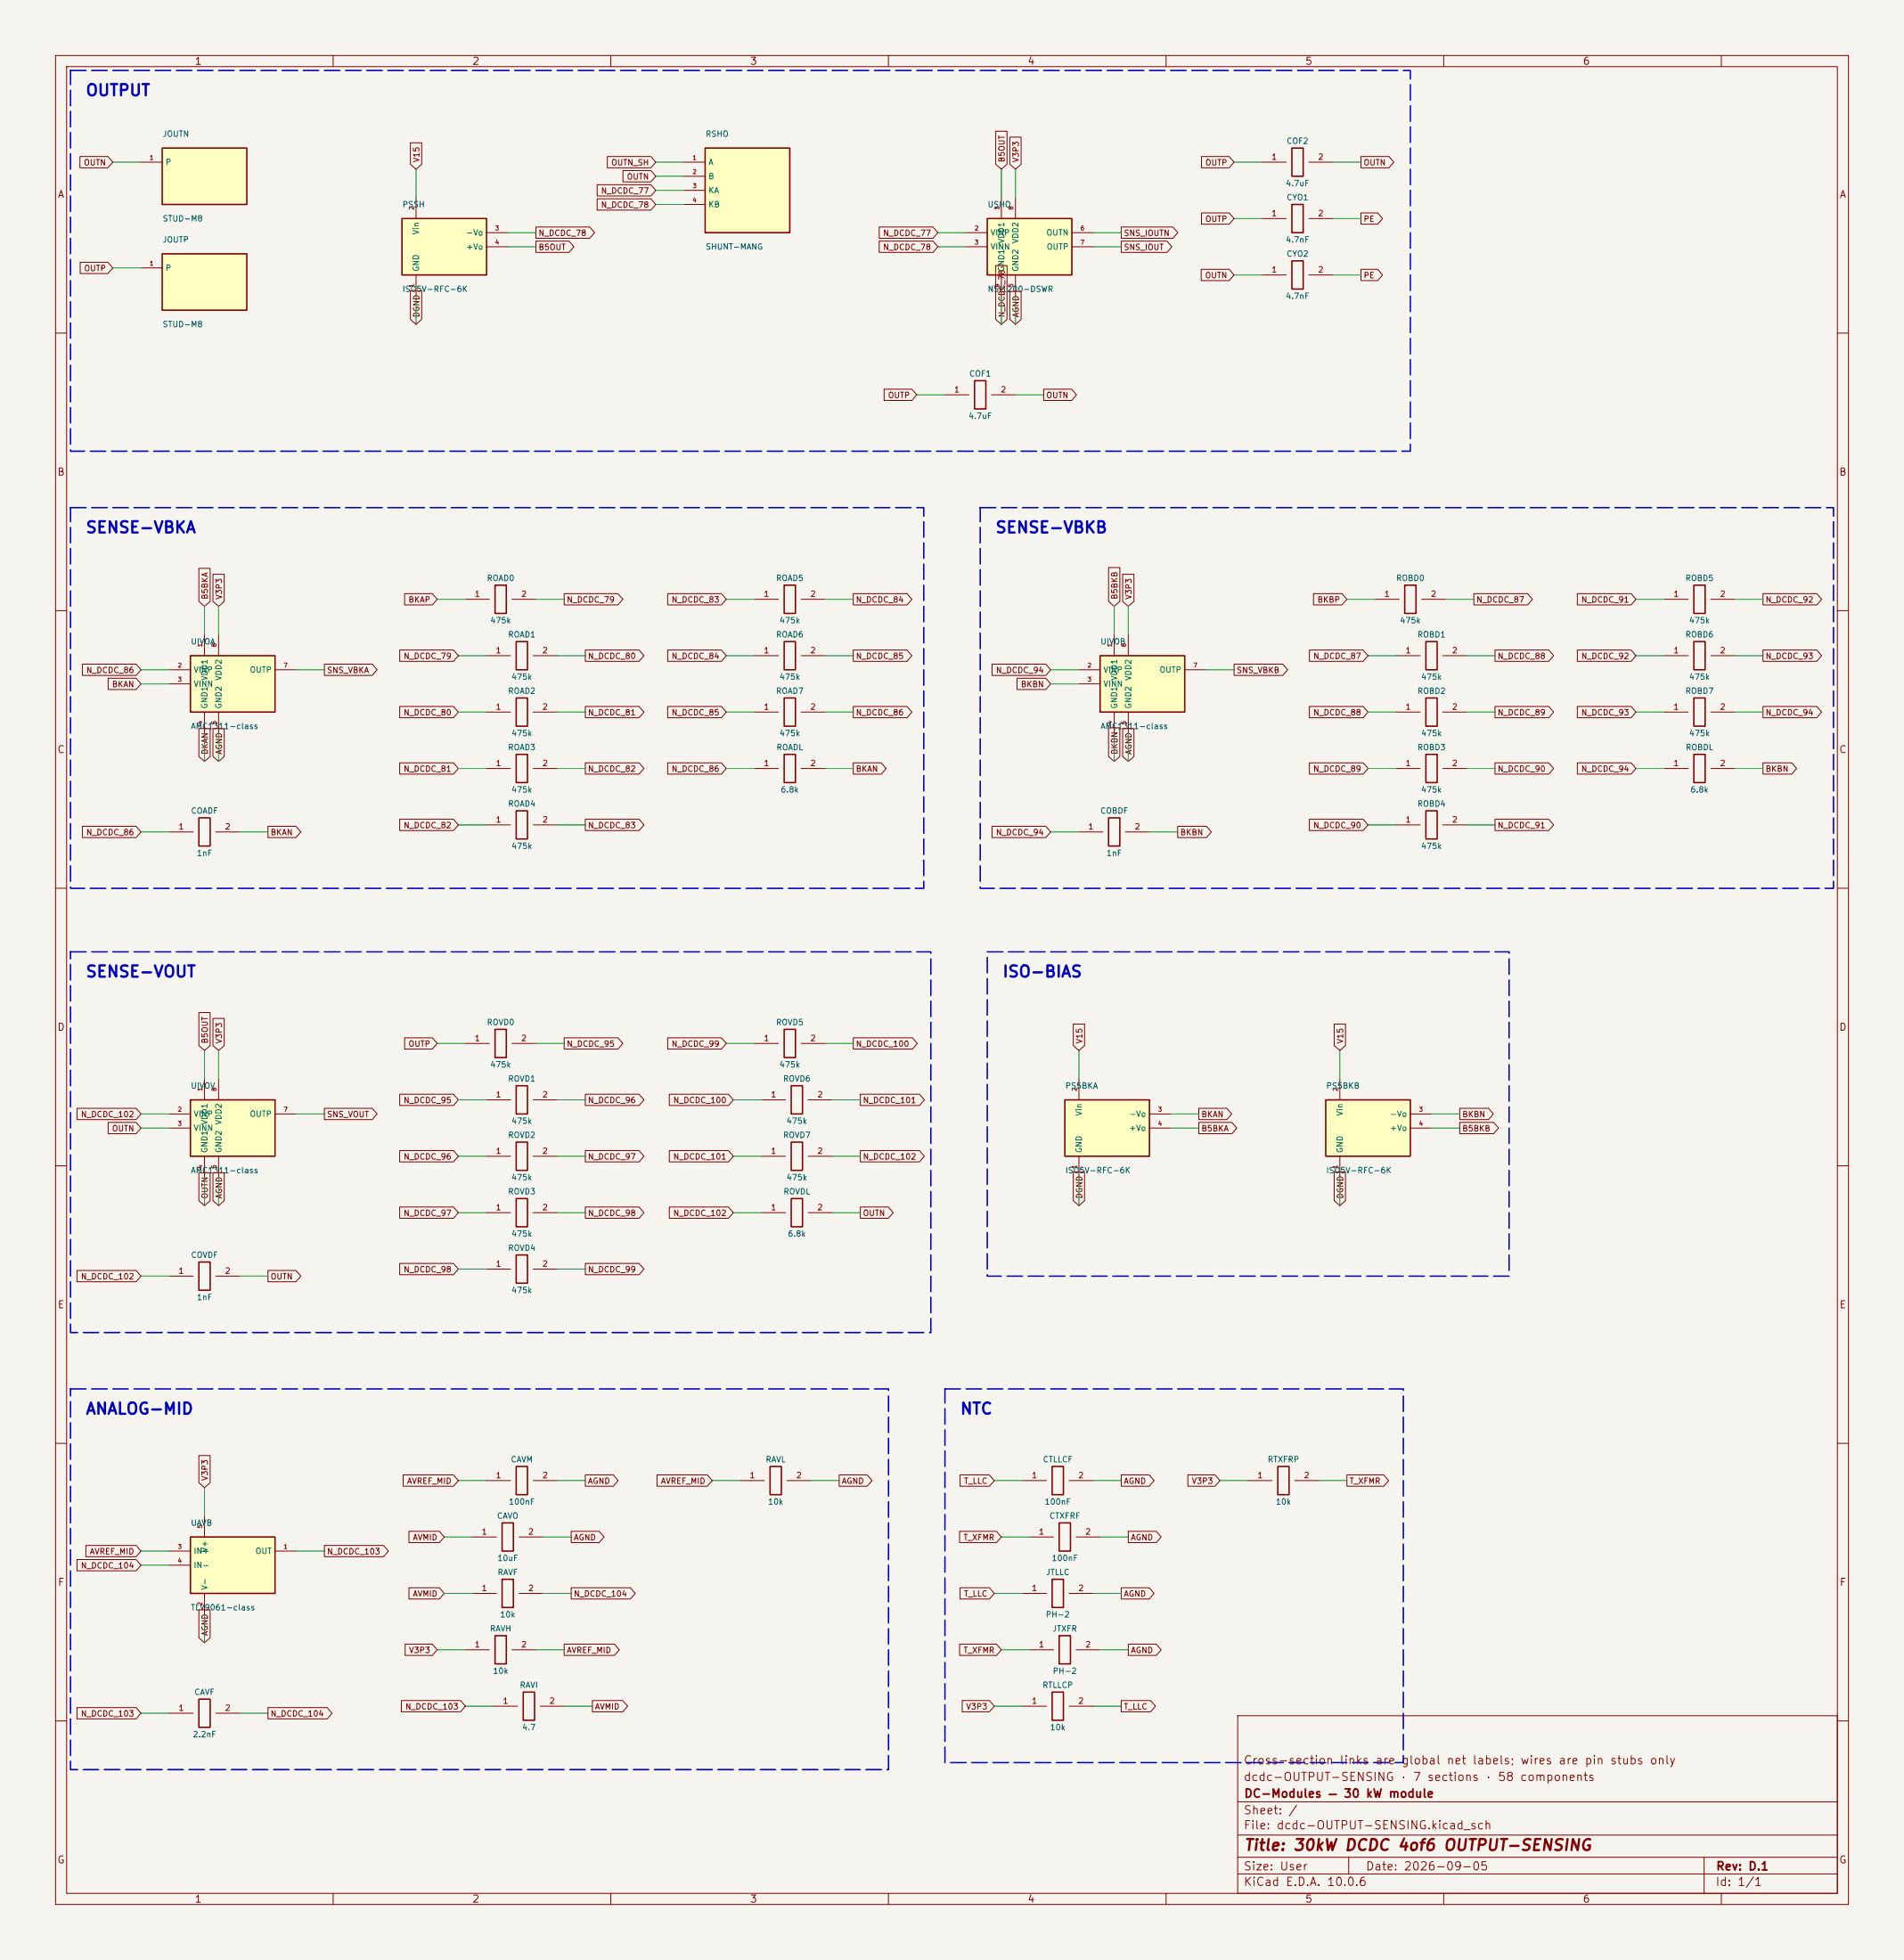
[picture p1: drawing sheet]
<svg xmlns="http://www.w3.org/2000/svg" width="343mm" height="353mm" viewBox="0 0 343 353" stroke-linecap="round" stroke-linejoin="round" font-family="sans-serif">
<path d="M0 0h342.9v353.1h-342.9z" fill="#f5f4ef" stroke="#f5f4ef" stroke-width=".16"/>
<g fill="none" stroke="#840000" stroke-width=".16">
<path d="M10 10h322.9v333.1h-322.9zM12 12h318.9v329.1h-318.9zM60 10v2M110 10v2M160 10v2M210 10v2M260 10v2M310 10v2M10 60h2M330.9 60h2M10 110h2M83.8 107.9h4.3"/>
<path d="M92.2 107.9h4.3M247.6 107.9h4.4M251.5 118.1h4.3M256 107.9h4.3M259.8 118.1h4.4M299.7 107.9h4.3M299.7 118.1h4.3M308.1 107.9h4.3M308.1 118.1h4.3M330.9 110h2M251.5 128.3h4.3M251.5 138.4h4.3"/>
<path d="M259.8 128.3h4.4M259.8 138.4h4.4M299.7 128.3h4.3M299.7 138.4h4.3M308.1 128.3h4.3M308.1 138.4h4.3M10 160h2M194.3 149.9h4.3M202.7 149.9h4.3M330.9 160h2M10 210h2M330.9 210h2"/>
<path d="M10 260h2M330.9 260h2M10 310h2M222.9 309.1h108v32h-108zM330.9 310h2M222.9 337.6h108M222.9 334.6h108M222.9 330.6h108M222.9 324.6h108M242.9 334.6v3M306.9 334.6v6.5M60 341.1v2"/>
<path d="M110 341.1v2M160 341.1v2M210 341.1v2M260 341.1v2M310 341.1v2"/>
</g>
<path d="M89.2 105.4h2v5.1h-2zM253 105.4h2v5.1h-2zM256.8 115.6h2v5h-2zM305.1 115.6h2v5h-2zM305.1 105.4h2v5.1h-2zM256.8 125.7h2v5.1h-2zM256.8 135.9h2v5.1h-2zM305.1 125.7h2v5.1h-2zM305.1 135.9h2v5.1h-2zM199.6 147.3h2.1v5.1h-2.1z" fill="none" stroke="#840000" stroke-width=".25"/>
<path d="M198.1 118.1h15.3v10.2h-15.3z" fill="#ffffc2"/>
<path d="M198.1 118.1h15.3v10.2h-15.3zM256.8 146h2v5.1h-2zM189.5 264.2h2v5h-2zM190.8 274.3h2v5.1h-2zM230.1 264.2h2.1v5h-2.1zM189.5 284.5h2v5.1h-2zM190.8 294.6h2v5.1h-2zM189.5 304.8h2v5.1h-2z" fill="none" stroke="#840000" stroke-width=".25"/>
<g fill="none" stroke="#840000" stroke-width=".16">
<path d="M200.7 114.3v3.8M203.2 114.3v3.8M194.3 120.6h3.8M194.3 123.2h3.8M200.7 128.3v3.8M203.2 128.3v3.8M213.4 120.6h3.8M251.5 148.6h4.3M259.8 148.6h4.4M184.1 266.7h4.4M185.4 276.9h4.3M192.5 266.7h4.3"/>
<path d="M193.8 276.9h4.3M224.8 266.7h4.3M233.2 266.7h4.3M184.1 287h4.4M185.4 297.2h4.3M192.5 287h4.3M193.8 297.2h4.3M184.1 307.3h4.4M192.5 307.3h4.3"/>
</g>
<path d="M238.8 198.1h15.2v10.2h-15.2z" fill="#ffffc2"/>
<path d="M238.8 198.1h15.2v10.2h-15.2z" fill="none" stroke="#840000" stroke-width=".25"/>
<path d="M241.3 194.3v3.8M241.3 208.3v3.8M254 200.7h3.8M254 203.2h3.8" fill="none" stroke="#840000" stroke-width=".16"/>
<path d="M191.8 198.1h15.2v10.2h-15.2z" fill="#ffffc2"/>
<path d="M191.8 198.1h15.2v10.2h-15.2zM93 264.2h2v5h-2zM138.7 264.2h2v5h-2z" fill="none" stroke="#840000" stroke-width=".25"/>
<path d="M194.3 194.3v3.8M194.3 208.3v3.8M207 200.7h3.8M207 203.2h3.8M87.6 266.7h4.3M96 266.7h4.3M133.3 266.7h4.4M141.7 266.7h4.3" fill="none" stroke="#840000" stroke-width=".16"/>
<path d="M72.4 39.4h15.2v10.1h-15.2z" fill="#ffffc2"/>
<path d="M72.4 39.4h15.2v10.1h-15.2z" fill="none" stroke="#840000" stroke-width=".25"/>
<path d="M74.9 35.6v3.8M74.9 49.5v3.8M87.6 41.9h3.8M87.6 44.5h3.8" fill="none" stroke="#840000" stroke-width=".16"/>
<path d="M127 26.7h15.2v15.2h-15.2z" fill="#ffffc2"/>
<path d="M127 26.7h15.2v15.2h-15.2z" fill="none" stroke="#840000" stroke-width=".25"/>
<path d="M123.2 29.2h3.8M123.2 31.8h3.8M123.2 34.3h3.8M123.2 36.8h3.8" fill="none" stroke="#840000" stroke-width=".16"/>
<path d="M29.2 26.7h15.2v10.1h-15.2z" fill="#ffffc2"/>
<path d="M29.2 26.7h15.2v10.1h-15.2z" fill="none" stroke="#840000" stroke-width=".25"/>
<path d="M25.4 29.2h3.8" fill="none" stroke="#840000" stroke-width=".16"/>
<path d="M29.2 45.7h15.2v10.2h-15.2z" fill="#ffffc2"/>
<path d="M29.2 45.7h15.2v10.2h-15.2zM175.5 68.6h2v5.1h-2zM90.4 274.3h2.1v5.1h-2.1zM90.4 284.5h2.1v5.1h-2.1zM94.2 304.8h2.1v5.1h-2.1z" fill="none" stroke="#840000" stroke-width=".25"/>
<path d="M25.4 48.3h3.8M170.2 71.1h4.3M178.6 71.1h4.3M85.1 276.9h4.3M93.5 276.9h4.3M85.1 287h4.3M93.5 287h4.3M88.9 307.3h4.3M97.3 307.3h4.3" fill="none" stroke="#840000" stroke-width=".16"/>
<path d="M34.3 276.9h15.2v10.1h-15.2z" fill="#ffffc2"/>
<g fill="none" stroke="#840000" stroke-width=".25">
<path d="M89.2 185.4h2v5.1h-2zM93 195.6h2v5.1h-2zM141.2 185.4h2.1v5.1h-2.1zM142.5 195.6h2v5.1h-2zM93 215.9h2v5.1h-2zM93 205.7h2v5.1h-2zM142.5 215.9h2v5.1h-2zM142.5 205.7h2v5.1h-2zM35.8 227.3h2v5.1h-2zM93 226.1h2v5h-2zM34.3 276.9h15.2v10.1h-15.2zM89.2 294.6h2v5.1h-2z"/>
<path d="M35.8 306.1h2v5h-2z"/>
</g>
<g fill="none" stroke="#840000" stroke-width=".16">
<path d="M83.8 188h4.3M87.6 198.1h4.3M92.2 188h4.3M96 198.1h4.3M135.9 188h4.3M137.2 198.1h4.3M144.3 188h4.3M145.5 198.1h4.4M87.6 218.4h4.3M87.6 208.3h4.3M96 218.4h4.3M96 208.3h4.3"/>
<path d="M137.2 218.4h4.3M137.2 208.3h4.3M145.5 218.4h4.4M145.5 208.3h4.4M30.5 229.9h4.3M38.9 229.9h4.3M87.6 228.6h4.3M96 228.6h4.3M30.5 279.4h3.8M36.8 273v3.9M49.5 279.4h3.8M30.5 281.9h3.8"/>
<path d="M36.8 287v3.8M83.8 297.2h4.3M92.2 297.2h4.3M30.5 308.6h4.3M38.9 308.6h4.3"/>
</g>
<path d="M34.3 198.1h15.2v10.2h-15.2z" fill="#ffffc2"/>
<path d="M35.8 147.3h2v5.1h-2zM34.3 198.1h15.2v10.2h-15.2z" fill="none" stroke="#840000" stroke-width=".25"/>
<path d="M30.5 149.9h4.3M38.9 149.9h4.3M36.8 194.3v3.8M39.4 194.3v3.8M30.5 200.7h3.8M30.5 203.2h3.8M36.8 208.3v3.8M39.4 208.3v3.8M49.5 200.7h3.8" fill="none" stroke="#840000" stroke-width=".16"/>
<path d="M34.3 118.1h15.2v10.2h-15.2z" fill="#ffffc2"/>
<path d="M34.3 118.1h15.2v10.2h-15.2zM93 115.6h2v5h-2zM141.2 115.6h2.1v5h-2.1zM93 125.7h2v5.1h-2zM93 135.9h2v5.1h-2zM141.2 125.7h2.1v5.1h-2.1zM141.2 135.9h2.1v5.1h-2.1zM93 146h2v5.1h-2z" fill="none" stroke="#840000" stroke-width=".25"/>
<g fill="none" stroke="#840000" stroke-width=".16">
<path d="M36.8 114.3v3.8M39.4 114.3v3.8M87.6 118.1h4.3M96 118.1h4.3M135.9 118.1h4.3M144.3 118.1h4.3M30.5 120.6h3.8M30.5 123.2h3.8M36.8 128.3v3.8M39.4 128.3v3.8M49.5 120.6h3.8M87.6 128.3h4.3"/>
<path d="M87.6 138.4h4.3M96 128.3h4.3M96 138.4h4.3M135.9 128.3h4.3M135.9 138.4h4.3M144.3 128.3h4.3M144.3 138.4h4.3M87.6 148.6h4.3M96 148.6h4.3"/>
</g>
<path d="M177.8 39.4h15.2v10.1h-15.2z" fill="#ffffc2"/>
<path d="M177.8 39.4h15.2v10.1h-15.2zM232.7 26.7h2v5.1h-2zM232.7 36.8h2v5.1h-2zM232.7 47h2v5.1h-2zM141.2 105.4h2.1v5.1h-2.1z" fill="none" stroke="#840000" stroke-width=".25"/>
<g fill="none" stroke="#840000" stroke-width=".16">
<path d="M14.4 28.2h5l.9 1-.9 1h-5zM73.9 25.7h2v3.9l-1 .9-1-.9zM107.5 33.3h9.7l.9 1-.9 1h-9.7zM107.5 35.8h9.7l.9 1-.9 1h-9.7zM109.4 28.2h7.8l.9 1-.9 1h-7.8zM112.2 30.7h5l.9 1.1-.9 1h-5zM179.3 23.6h2.1v6l-1.1 .9-1-.9zM180.3 35.6v3.8M181.9 24.7h2v4.9l-1 .9-1-.9zM182.9 35.6v3.8M216.4 28.2h5l.8 1-.8 1h-5zM216.4 38.4h5l.8 1-.8 1h-5z"/>
<path d="M227.3 29.2h4.3M227.3 39.4h4.3M235.7 29.2h4.3M235.7 39.4h4.3M245.1 38.4h3l.9 1-.9 1h-3zM245.1 28.2h5l.9 1-.9 1h-5zM14.4 47.2h5l.9 1.1-.9 1h-5zM73.9 52.4h2v5.1l-1 .9-1-.9zM96.5 43.4h6l.9 1.1-.9 1h-6zM96.5 40.9h9.7l.9 1-.9 1h-9.7zM158.3 43.4h9.7l.9 1.1-.9 1h-9.7zM158.3 40.9h9.7l.9 1-.9 1h-9.7z"/>
<path d="M174 41.9h3.8M174 44.5h3.8M179.3 47.9h2.1v9.6l-1.1 .9-1-.9zM180.3 49.5v3.8M181.9 52.5h2v5l-1 .9-1-.9zM182.9 49.5v3.8M193 41.9h3.8M193 44.5h3.8M201.9 40.9h9.3l.9 1-.9 1h-9.3zM201.9 43.4h8.3l.8 1.1-.8 1h-8.3zM216.3 48.5h5.1l.8 1-.8 1h-5.1zM227.3 49.5h4.3"/>
<path d="M235.7 49.5h4.3M245.1 48.5h3l.9 1-.9 1h-3zM159.2 70.1h5l.9 1-.9 1h-5zM188 70.1h5l.9 1-.9 1h-5zM14.8 119.6h9.7l.9 1-.9 1.1h-9.7zM35.8 102.4h2v5.9l-1 .9-1-.9zM38.4 103.4h2v4.9l-1 .9-1-.9zM58.4 119.6h8.6l.9 1-.9 1.1h-8.6zM72 117.1h9.7l.8 1-.8 1h-9.7zM72.9 106.9h5l.8 1-.8 1.1h-5zM101.6 106.9h9.7l.9 1-.9 1.1h-9.7zM105.4 117.1h9.7l.9 1-.9 1h-9.7z"/>
<path d="M120.2 106.9h9.7l.9 1-.9 1.1h-9.7zM120.2 117.1h9.7l.9 1-.9 1h-9.7zM135.9 107.9h4.3M144.3 107.9h4.3M153.7 117.1h9.6l.9 1-.9 1h-9.6zM153.7 106.9h9.6l.9 1-.9 1.1h-9.6zM178.7 119.6h9.6l.9 1-.9 1.1h-9.6zM199.6 102.2h2.1v6.1l-1 .9-1.1-.9zM202.2 103.4h2v4.9l-1 .9-1-.9zM222.2 119.6h8.8l.9 1-.9 1.1h-8.8zM235.8 117.1h9.7l.9 1-.9 1h-9.7zM236.5 106.9h5.2l.9 1-.9 1.1h-5.2z"/>
<path d="M265.4 106.9h9.7l.9 1-.9 1.1h-9.7zM269.2 117.1h9.7l.9 1-.9 1h-9.7zM284.1 117.1h9.7l.8 1-.8 1h-9.7zM284.1 106.9h9.7l.8 1-.8 1.1h-9.7zM317.5 106.9h9.7l.9 1-.9 1.1h-9.7zM317.5 117.1h9.7l.9 1-.9 1h-9.7zM19.5 122.2h5l.9 1-.9 1h-5zM35.8 131.2h2v5.1l-1 .9-1-.9zM38.4 131.2h2v5.1l-1 .9-1-.9zM72 137.4h9.7l.8 1-.8 1h-9.7zM72 127.3h9.7l.8 1-.8 1h-9.7zM105.4 137.4h9.7l.9 1-.9 1h-9.7z"/>
<path d="M105.4 127.3h9.7l.9 1-.9 1h-9.7zM120.2 137.4h9.7l.9 1-.9 1h-9.7zM120.2 127.3h9.7l.9 1-.9 1h-9.7zM153.7 127.3h9.6l.9 1-.9 1h-9.6zM153.7 137.4h5l.9 1-.9 1h-5zM183.2 122.2h5.1l.9 1-.9 1h-5.1zM199.6 131.1h2.1v5.2l-1 .9-1.1-.9zM202.2 131.2h2v5.1l-1 .9-1-.9zM235.8 137.4h9.7l.9 1-.9 1h-9.7zM235.8 127.3h9.7l.9 1-.9 1h-9.7zM269.2 127.3h9.7l.9 1-.9 1h-9.7zM269.2 137.4h9.7l.9 1-.9 1h-9.7z"/>
<path d="M284.1 127.3h9.7l.8 1-.8 1h-9.7zM284.1 137.4h9.7l.8 1-.8 1h-9.7zM317.5 137.4h5.2l.9 1-.9 1h-5.2zM317.5 127.3h9.7l.9 1-.9 1h-9.7zM14.8 148.8h9.7l.9 1.1-.9 1h-9.7zM48.3 148.8h5l.9 1.1-.9 1h-5zM72 147.6h9.7l.8 1-.8 1h-9.7zM105.4 147.6h9.7l.9 1-.9 1h-9.7zM178.7 148.8h9.6l.9 1.1-.9 1h-9.6zM212.1 148.8h5.2l.9 1.1-.9 1h-5.2zM235.8 147.6h9.7l.9 1-.9 1h-9.7zM269.2 147.6h9.7l.9 1-.9 1h-9.7z"/>
<path d="M13.9 199.6h10.6l.9 1.1-.9 1h-10.6zM35.8 182.4h2v5.9l-1 .9-1-.9zM38.4 183.5h2v4.8l-1 .9-1-.9zM58.4 199.6h8.6l.9 1.1-.9 1h-8.6zM72 197.1h9.7l.8 1-.8 1h-9.7zM72.9 186.9h5l.8 1.1-.8 1h-5zM101.6 186.9h9.7l.9 1.1-.9 1h-9.7zM105.4 197.1h9.7l.9 1-.9 1h-9.7zM120.2 186.9h9.7l.9 1.1-.9 1h-9.7zM120.5 197.1h10.7l.9 1-.9 1h-10.7zM153.7 186.9h10.6l.9 1.1-.9 1h-10.6zM154.9 197.1h10.7l.9 1-.9 1h-10.7z"/>
<path d="M193.3 184.5h2v3.8l-1 .9-1-.9zM215.9 199.6h5l.9 1.1-.9 1h-5zM240.3 184.5h2v3.8l-1 .9-1-.9zM262.9 199.6h5.2l.9 1.1-.9 1h-5.2zM19.5 202.2h5l.9 1-.9 1h-5zM35.8 211.2h2v5.1l-1 .9-1-.9zM38.4 211.2h2v5.1l-1 .9-1-.9zM72 207.3h9.7l.8 1-.8 1h-9.7zM72 217.4h9.7l.8 1-.8 1.1h-9.7zM105.4 207.3h9.7l.9 1-.9 1h-9.7zM105.4 217.4h9.7l.9 1-.9 1.1h-9.7zM120.5 217.4h10.7l.9 1-.9 1.1h-10.7z"/>
<path d="M120.5 207.3h10.7l.9 1-.9 1h-10.7zM154.9 217.4h5.1l.9 1-.9 1.1h-5.1zM154.9 207.3h10.7l.9 1-.9 1h-10.7zM193.3 211.1h2v5.2l-1 .9-1-.9zM215.9 202.2h6l.8 1-.8 1h-6zM240.3 211.1h2v5.2l-1 .9-1-.9zM262.9 202.2h6.1l.9 1-.9 1h-6.1zM13.9 228.9h10.6l.9 1-.9 1h-10.6zM48.3 228.9h5l.9 1-.9 1h-5zM72 227.6h9.7l.8 1-.8 1h-9.7zM105.4 227.6h9.7l.9 1-.9 1h-9.7zM15.5 278.4h9l.9 1-.9 1h-9z"/>
<path d="M35.8 262.2h2v4.9l-1 .9-1-.9zM58.4 278.4h10.7l.9 1-.9 1h-10.7zM72.6 265.7h9.1l.8 1-.8 1h-9.1zM73.7 275.8h5.4l.9 1.1-.9 1h-5.4zM102.9 275.8h5l.9 1.1-.9 1h-5zM105.4 265.7h5l.9 1-.9 1h-5zM118.3 265.7h9.1l.9 1-.9 1h-9.1zM151.1 265.7h5.1l.9 1-.9 1h-5.1zM172.8 275.8h6.7l.8 1.1-.8 1h-6.7zM172.9 265.7h5.3l.9 1-.9 1h-5.3zM201.9 265.7h5.1l.9 1-.9 1h-5.1zM203.2 275.8h5l.9 1.1-.9 1h-5z"/>
<path d="M213.9 265.7h4.9l.9 1-.9 1h-4.9zM242.6 265.7h6.6l.9 1-.9 1h-6.6zM13.9 280.9h10.6l.9 1-.9 1.1h-10.6zM35.8 290h2v5l-1 .9-1-.9zM73 296.2h4.9l.8 1-.8 1h-4.9zM73.7 286h5.4l.9 1-.9 1h-5.4zM101.6 296.2h9l.9 1-.9 1h-9zM102.9 286h10.6l.9 1-.9 1h-10.6zM172.8 296.2h6.7l.8 1-.8 1h-6.7zM172.9 286h5.3l.9 1-.9 1h-5.3zM201.9 286h5.1l.9 1-.9 1h-5.1zM203.2 296.2h5l.9 1-.9 1h-5z"/>
<path d="M13.9 307.6h10.6l.9 1-.9 1h-10.6zM48.3 307.6h10.6l.9 1-.9 1h-10.6zM72.3 306.3h10.6l.9 1-.9 1.1h-10.6zM106.7 306.3h5.4l.9 1-.9 1.1h-5.4zM173.3 306.3h4.9l.9 1-.9 1.1h-4.9zM201.9 306.3h5.3l.9 1-.9 1.1h-5.3z"/>
</g>
<g fill="none" stroke="#009600" stroke-width=".16">
<path d="M20.3 29.2h5.1M74.9 30.5v5.1M118.1 29.2h5.1M118.1 34.3h5.1M118.1 31.8h5.1M118.1 36.8h5.1M180.3 30.5v5.1M182.9 30.5v5.1M222.2 39.4h5.1M222.2 29.2h5.1M240 39.4h5.1M240 29.2h5.1"/>
<path d="M20.3 48.3h5.1M74.9 53.3v5.1M91.4 44.5h5.1M91.4 41.9h5.1M168.9 44.5h5.1M168.9 41.9h5.1M180.3 53.3v5.1M182.9 53.3v5.1M196.8 44.5h5.1M196.8 41.9h5.1M222.2 49.5h5.1M240 49.5h5.1"/>
<path d="M165.1 71.1h5.1M182.9 71.1h5.1M36.8 109.2v5.1M39.4 109.2v5.1M78.7 107.9h5.1M82.5 118.1h5.1M96.5 107.9h5.1M100.3 118.1h5.1M130.8 118.1h5.1M130.8 107.9h5.1M148.6 118.1h5.1M148.6 107.9h5.1"/>
<path d="M200.7 109.2v5.1M203.2 109.2v5.1M242.6 107.9h5M246.4 118.1h5.1M260.3 107.9h5.1M264.2 118.1h5M294.6 118.1h5.1M294.6 107.9h5.1M312.4 118.1h5.1M312.4 107.9h5.1M25.4 120.6h5.1M25.4 123.2h5.1"/>
<path d="M36.8 132.1v5.1M39.4 132.1v5.1M53.3 120.6h5.1M82.5 138.4h5.1M82.5 128.3h5.1M100.3 138.4h5.1M100.3 128.3h5.1M130.8 138.4h5.1M130.8 128.3h5.1M148.6 138.4h5.1M148.6 128.3h5.1M189.2 120.6h5.1"/>
<path d="M189.2 123.2h5.1M200.7 132.1v5.1M203.2 132.1v5.1M217.2 120.6h5M246.4 138.4h5.1M246.4 128.3h5.1M264.2 138.4h5M264.2 128.3h5M294.6 138.4h5.1M294.6 128.3h5.1M312.4 138.4h5.1M312.4 128.3h5.1"/>
<path d="M25.4 149.9h5.1M43.2 149.9h5.1M82.5 148.6h5.1M100.3 148.6h5.1M189.2 149.9h5.1M207 149.9h5.1M246.4 148.6h5.1M264.2 148.6h5M36.8 189.2v5.1M39.4 189.2v5.1M78.7 188h5.1M82.5 198.1h5.1"/>
<path d="M96.5 188h5.1M100.3 198.1h5.1M130.8 188h5.1M132.1 198.1h5.1M148.6 188h5.1M149.9 198.1h5M194.3 189.2v5.1M241.3 189.2v5.1M25.4 200.7h5.1M25.4 203.2h5.1M36.8 212.1v5.1M39.4 212.1v5.1"/>
<path d="M53.3 200.7h5.1M82.5 208.3h5.1M82.5 218.4h5.1M100.3 208.3h5.1M100.3 218.4h5.1M132.1 208.3h5.1M132.1 218.4h5.1M149.9 208.3h5M149.9 218.4h5M194.3 212.1v5.1M210.8 200.7h5.1M210.8 203.2h5.1"/>
<path d="M241.3 212.1v5.1M257.8 200.7h5.1M257.8 203.2h5.1M25.4 229.9h5.1M43.2 229.9h5.1M82.5 228.6h5.1M100.3 228.6h5.1M25.4 279.4h5.1M36.8 268v5M53.3 279.4h5.1M80 276.9h5.1M82.5 266.7h5.1"/>
<path d="M97.8 276.9h5.1M100.3 266.7h5.1M128.3 266.7h5M146 266.7h5.1M179.1 266.7h5M180.3 276.9h5.1M196.8 266.7h5.1M198.1 276.9h5.1M219.7 266.7h5.1M237.5 266.7h5.1M25.4 281.9h5.1M36.8 290.8v5.1"/>
<path d="M78.7 297.2h5.1M80 287h5.1M96.5 297.2h5.1M97.8 287h5.1M179.1 287h5M180.3 297.2h5.1M196.8 287h5.1M198.1 297.2h5.1M25.4 308.6h5.1M43.2 308.6h5.1M83.8 307.3h5.1M101.6 307.3h5.1"/>
<path d="M179.1 307.3h5M196.8 307.3h5.1"/>
</g>
<path d="M12.7 12.7h241.3v68.6h-241.3zM12.7 91.4h153.7v68.6h-153.7zM176.5 91.4h153.7v68.6h-153.7zM12.7 171.4h154.9v68.6h-154.9zM177.8 171.4h94v58.5h-94zM12.7 250.2h147.3v68.6h-147.3zM170.2 250.2h82.5v67.3h-82.5z" fill="none" stroke="#0000c2" stroke-width=".25" stroke-dasharray="2.8 1"/>
<g font-size="2" fill="#0000c2">
<text x="15.3" y="17.8">OUTPUT</text>
<text x="15.3" y="96.5">SENSE-VBKA</text>
<text x="179.1" y="96.5">SENSE-VBKB</text>
<text x="15.3" y="176.5">SENSE-VOUT</text>
<text x="180.4" y="176.5">ISO-BIAS</text>
<text x="15.3" y="255.3">ANALOG-MID</text>
<text x="172.8" y="255.3">NTC</text>
</g>
<text font-size="2" fill="#840000" x="223.9" y="333.9">Title: 30kW DCDC 4of6 OUTPUT-SENSING</text>
<g font-size="1.5" fill="#840000">
<text x="223.9" y="321.2">dcdc-OUTPUT-SENSING · 7 sections · 58 components</text>
<text x="223.9" y="318.2">Cross-section links are global net labels; wires are pin stubs only</text>
<text x="223.9" y="329.9">File: dcdc-OUTPUT-SENSING.kicad_sch</text>
<text x="223.9" y="327.2">Sheet: /</text>
<text x="223.9" y="324.2">DC-Modules — 30 kW module</text>
<text x="223.9" y="340.1">KiCad E.D.A. 10.0.6</text>
<text x="223.9" y="337.3">Size: User</text>
<text x="245.9" y="337.3">Date: 2026-09-05</text>
<text x="308.9" y="340.1">Id: 1/1</text>
<text x="308.9" y="337.3">Rev: D.1</text>
</g>
<g font-size="1.3" fill="#840000">
<text x="35" y="12">1</text>
<text x="85" y="12">2</text>
<text x="135" y="12">3</text>
<text x="185" y="12">4</text>
<text x="235" y="12">5</text>
<text x="285" y="12">6</text>
<text x="10.3" y="36">A</text>
<text x="331.2" y="36">A</text>
<text x="10.2" y="86">B</text>
<text x="331.1" y="86">B</text>
<text x="10.2" y="136">C</text>
<text x="331.1" y="136">C</text>
<text x="10.2" y="186">D</text>
<text x="331.1" y="186">D</text>
<text x="10.3" y="236">E</text>
<text x="331.2" y="236">E</text>
<text x="10.3" y="286">F</text>
<text x="331.2" y="286">F</text>
<text x="10.2" y="336">G</text>
<text x="331.1" y="336">G</text>
<text x="35" y="343">1</text>
<text x="85" y="343">2</text>
<text x="135" y="343">3</text>
<text x="185" y="343">4</text>
<text x="235" y="343">5</text>
<text x="285" y="343">6</text>
</g>
<g font-size="1" fill="#006464">
<text x="29.2" y="24.9">JOUTN</text>
<text x="29.7" y="30">P</text>
<text x="127" y="24.9">RSHO</text>
<text x="127.5" y="30">A</text>
<text x="231.6" y="26.2">COF2</text>
<text x="127.5" y="32.5">B</text>
<text x="127.5" y="35.1">KA</text>
<text x="231.5" y="33.8">4.7uF</text>
<text x="29.2" y="40.1">STUD-M8</text>
<text x="72.4" y="37.6">PSSH</text>
<text x="127.5" y="37.6">KB</text>
<text x="177.8" y="37.6">USHO</text>
<text x="231.6" y="36.3">CYO1</text>
<text x="29.2" y="43.9">JOUTP</text>
<text x="75.7" y="42.4" transform="rotate(-90 75.7 42.4)">Vin</text>
<text x="83.9" y="42.7">-Vo</text>
<text x="83.9" y="45.2">+Vo</text>
<text x="127" y="45.2">SHUNT-MANG</text>
<text x="178.3" y="42.7">VINP</text>
<text x="178.3" y="45.2">VINN</text>
<text x="181.1" y="44" transform="rotate(-90 181.1 44)">VDD1</text>
<text x="183.6" y="44" transform="rotate(-90 183.6 44)">VDD2</text>
<text x="188.4" y="42.7">OUTN</text>
<text x="188.4" y="45.2">OUTP</text>
<text x="231.5" y="43.9">4.7nF</text>
<text x="231.6" y="46.5">CYO2</text>
<text x="29.7" y="49">P</text>
<text x="72.4" y="52.8">ISO5V-RFC-6K</text>
<text x="75.7" y="49" transform="rotate(-90 75.7 49)">GND</text>
<text x="177.8" y="52.8">NSI1200-DSWR</text>
<text x="181.1" y="49" transform="rotate(-90 181.1 49)">GND1</text>
<text x="183.6" y="49" transform="rotate(-90 183.6 49)">GND2</text>
<text x="29.2" y="59.2">STUD-M8</text>
<text x="231.5" y="54.1">4.7nF</text>
<text x="174.5" y="68.1">COF1</text>
<text x="174.3" y="75.7">4.7uF</text>
<text x="87.6" y="104.9">ROAD0</text>
<text x="139.7" y="104.9">ROAD5</text>
<text x="251.4" y="104.9">ROBD0</text>
<text x="303.4" y="104.9">ROBD5</text>
<text x="88.2" y="112.5">475k</text>
<text x="140.3" y="112.5">475k</text>
<text x="252" y="112.5">475k</text>
<text x="304.1" y="112.5">475k</text>
<text x="34.3" y="116.3">UIVOA</text>
<text x="91.4" y="115.1">ROAD1</text>
<text x="139.7" y="115.1">ROAD6</text>
<text x="198.1" y="116.3">UIVOB</text>
<text x="255.2" y="115.1">ROBD1</text>
<text x="303.4" y="115.1">ROBD6</text>
<text x="34.8" y="121.4">VINP</text>
<text x="34.8" y="124">VINN</text>
<text x="37.6" y="122.7" transform="rotate(-90 37.6 122.7)">VDD1</text>
<text x="40.1" y="122.7" transform="rotate(-90 40.1 122.7)">VDD2</text>
<text x="44.9" y="121.4">OUTP</text>
<text x="91.4" y="125.2">ROAD2</text>
<text x="92" y="122.7">475k</text>
<text x="139.7" y="125.2">ROAD7</text>
<text x="140.3" y="122.7">475k</text>
<text x="198.6" y="121.4">VINP</text>
<text x="198.6" y="124">VINN</text>
<text x="201.4" y="122.7" transform="rotate(-90 201.4 122.7)">VDD1</text>
<text x="204" y="122.7" transform="rotate(-90 204 122.7)">VDD2</text>
<text x="208.7" y="121.4">OUTP</text>
<text x="255.2" y="125.2">ROBD2</text>
<text x="255.8" y="122.7">475k</text>
<text x="303.4" y="125.2">ROBD7</text>
<text x="304.1" y="122.7">475k</text>
<text x="34.3" y="131.6">AMC1311-class</text>
<text x="37.6" y="127.8" transform="rotate(-90 37.6 127.8)">GND1</text>
<text x="40.1" y="127.8" transform="rotate(-90 40.1 127.8)">GND2</text>
<text x="198.1" y="131.6">AMC1311-class</text>
<text x="201.4" y="127.8" transform="rotate(-90 201.4 127.8)">GND1</text>
<text x="204" y="127.8" transform="rotate(-90 204 127.8)">GND2</text>
<text x="91.4" y="135.4">ROAD3</text>
<text x="92" y="132.8">475k</text>
<text x="139.7" y="135.4">ROADL</text>
<text x="140.3" y="132.8">475k</text>
<text x="255.2" y="135.4">ROBD3</text>
<text x="255.8" y="132.8">475k</text>
<text x="303.5" y="135.4">ROBDL</text>
<text x="304.1" y="132.8">475k</text>
<text x="92" y="143">475k</text>
<text x="140.5" y="143">6.8k</text>
<text x="255.8" y="143">475k</text>
<text x="304.3" y="143">6.8k</text>
<text x="34.3" y="146.8">COADF</text>
<text x="91.4" y="145.5">ROAD4</text>
<text x="198.1" y="146.8">COBDF</text>
<text x="255.2" y="145.5">ROBD4</text>
<text x="35.3" y="154.4">1nF</text>
<text x="92" y="153.2">475k</text>
<text x="199.2" y="154.4">1nF</text>
<text x="255.8" y="153.2">475k</text>
<text x="87.6" y="184.9">ROVD0</text>
<text x="139.7" y="184.9">ROVD5</text>
<text x="34.3" y="196.3">UIVOV</text>
<text x="88.2" y="192.5">475k</text>
<text x="91.4" y="195.1">ROVD1</text>
<text x="140.3" y="192.5">475k</text>
<text x="140.9" y="195.1">ROVD6</text>
<text x="191.8" y="196.3">PS5BKA</text>
<text x="238.7" y="196.3">PS5BKB</text>
<text x="34.8" y="201.4">VINP</text>
<text x="34.8" y="204">VINN</text>
<text x="37.6" y="202.7" transform="rotate(-90 37.6 202.7)">VDD1</text>
<text x="40.1" y="202.7" transform="rotate(-90 40.1 202.7)">VDD2</text>
<text x="44.9" y="201.4">OUTP</text>
<text x="92" y="202.7">475k</text>
<text x="141.5" y="202.7">475k</text>
<text x="195.1" y="201.1" transform="rotate(-90 195.1 201.1)">Vin</text>
<text x="203.3" y="201.4">-Vo</text>
<text x="203.3" y="204">+Vo</text>
<text x="242.1" y="201.1" transform="rotate(-90 242.1 201.1)">Vin</text>
<text x="250.2" y="201.4">-Vo</text>
<text x="250.2" y="204">+Vo</text>
<text x="37.6" y="207.8" transform="rotate(-90 37.6 207.8)">GND1</text>
<text x="40.1" y="207.8" transform="rotate(-90 40.1 207.8)">GND2</text>
<text x="91.4" y="205.2">ROVD2</text>
<text x="140.9" y="205.2">ROVD7</text>
<text x="195.1" y="207.8" transform="rotate(-90 195.1 207.8)">GND</text>
<text x="242.1" y="207.8" transform="rotate(-90 242.1 207.8)">GND</text>
<text x="34.3" y="211.6">AMC1311-class</text>
<text x="91.4" y="215.4">ROVD3</text>
<text x="92" y="212.9">475k</text>
<text x="141" y="215.4">ROVDL</text>
<text x="141.5" y="212.9">475k</text>
<text x="191.8" y="211.6">ISO5V-RFC-6K</text>
<text x="238.7" y="211.6">ISO5V-RFC-6K</text>
<text x="34.3" y="226.8">COVDF</text>
<text x="91.4" y="225.6">ROVD4</text>
<text x="92" y="223">475k</text>
<text x="141.8" y="223">6.8k</text>
<text x="92" y="233.2">475k</text>
<text x="35.3" y="234.4">1nF</text>
<text x="91.9" y="263.7">CAVM</text>
<text x="137.8" y="263.7">RAVL</text>
<text x="187.7" y="263.7">CTLLCF</text>
<text x="228.2" y="263.7">RTXFRP</text>
<text x="34.3" y="275.1">UAVB</text>
<text x="89.4" y="273.8">CAVO</text>
<text x="91.5" y="271.3">100nF</text>
<text x="138.2" y="271.3">10k</text>
<text x="188.1" y="271.3">100nF</text>
<text x="188.9" y="273.8">CTXFRF</text>
<text x="229.7" y="271.3">10k</text>
<text x="34.8" y="280.2">IN+</text>
<text x="37.6" y="279.7" transform="rotate(-90 37.6 279.7)">V+</text>
<text x="45.9" y="280.2">OUT</text>
<text x="89.5" y="281.4">10uF</text>
<text x="189.3" y="281.4">100nF</text>
<text x="34.8" y="282.7">IN-</text>
<text x="37.6" y="286.5" transform="rotate(-90 37.6 286.5)">V-</text>
<text x="89.5" y="284">RAVF</text>
<text x="188.3" y="284">JTLLC</text>
<text x="34.3" y="290.3">TLV9061-class</text>
<text x="90" y="291.6">10k</text>
<text x="188.2" y="291.6">PH-2</text>
<text x="88.2" y="294.1">RAVH</text>
<text x="189.5" y="294.1">JTXFR</text>
<text x="34.9" y="305.6">CAVF</text>
<text x="88.7" y="301.8">10k</text>
<text x="93.5" y="304.3">RAVI</text>
<text x="187.7" y="304.3">RTLLCP</text>
<text x="189.5" y="301.8">PH-2</text>
<text x="93.9" y="311.9">4.7</text>
<text x="189" y="311.9">10k</text>
<text x="34.6" y="313.2">2.2nF</text>
</g>
<g font-size="1" fill="#840000">
<text x="75.8" y="29.3" transform="rotate(-90 75.8 29.3)">V15</text>
<text x="181.2" y="29.3" transform="rotate(-90 181.2 29.3)">B5OUT</text>
<text x="183.7" y="29.3" transform="rotate(-90 183.7 29.3)">V3P3</text>
<text x="15" y="30.1">OUTN</text>
<text x="108.2" y="35.1">N_DCDC_77</text>
<text x="110" y="30.1">OUTN_SH</text>
<text x="112.8" y="32.6">OUTN</text>
<text x="217" y="30.1">OUTP</text>
<text x="245.5" y="30.1">OUTN</text>
<text x="108.2" y="37.7">N_DCDC_78</text>
<text x="217" y="40.2">OUTP</text>
<text x="245.5" y="40.2">PE</text>
<text x="96.9" y="45.3">B5OUT</text>
<text x="96.9" y="42.8">N_DCDC_78</text>
<text x="159" y="45.3">N_DCDC_78</text>
<text x="159" y="42.8">N_DCDC_77</text>
<text x="202.3" y="42.8">SNS_IOUTN</text>
<text x="202.3" y="45.3">SNS_IOUT</text>
<text x="15.1" y="49.1">OUTP</text>
<text x="216.9" y="50.4">OUTN</text>
<text x="245.5" y="50.4">PE</text>
<text x="75.8" y="57.3" transform="rotate(-90 75.8 57.3)">DGND</text>
<text x="181.2" y="57.3" transform="rotate(-90 181.2 57.3)">N_DCDC_78</text>
<text x="183.7" y="57.3" transform="rotate(-90 183.7 57.3)">AGND</text>
<text x="159.8" y="72">OUTP</text>
<text x="188.3" y="72">OUTN</text>
<text x="37.7" y="108.1" transform="rotate(-90 37.7 108.1)">B5BKA</text>
<text x="40.2" y="108.1" transform="rotate(-90 40.2 108.1)">V3P3</text>
<text x="73.5" y="108.8">BKAP</text>
<text x="102" y="108.8">N_DCDC_79</text>
<text x="120.9" y="108.8">N_DCDC_83</text>
<text x="154" y="108.8">N_DCDC_84</text>
<text x="201.5" y="108.1" transform="rotate(-90 201.5 108.1)">B5BKB</text>
<text x="204" y="108.1" transform="rotate(-90 204 108.1)">V3P3</text>
<text x="237.2" y="108.8">BKBP</text>
<text x="265.8" y="108.8">N_DCDC_87</text>
<text x="284.7" y="108.8">N_DCDC_91</text>
<text x="317.9" y="108.8">N_DCDC_92</text>
<text x="72.6" y="119">N_DCDC_79</text>
<text x="105.8" y="119">N_DCDC_80</text>
<text x="120.9" y="119">N_DCDC_84</text>
<text x="154" y="119">N_DCDC_85</text>
<text x="236.4" y="119">N_DCDC_87</text>
<text x="269.6" y="119">N_DCDC_88</text>
<text x="284.7" y="119">N_DCDC_92</text>
<text x="317.9" y="119">N_DCDC_93</text>
<text x="15.4" y="121.5">N_DCDC_86</text>
<text x="20.1" y="124">BKAN</text>
<text x="58.8" y="121.5">SNS_VBKA</text>
<text x="179.3" y="121.5">N_DCDC_94</text>
<text x="183.8" y="124">BKBN</text>
<text x="222.6" y="121.5">SNS_VBKB</text>
<text x="72.6" y="129.1">N_DCDC_80</text>
<text x="105.8" y="129.1">N_DCDC_81</text>
<text x="120.9" y="129.1">N_DCDC_85</text>
<text x="154" y="129.1">N_DCDC_86</text>
<text x="236.4" y="129.1">N_DCDC_88</text>
<text x="269.6" y="129.1">N_DCDC_89</text>
<text x="284.7" y="129.1">N_DCDC_93</text>
<text x="317.9" y="129.1">N_DCDC_94</text>
<text x="37.7" y="136" transform="rotate(-90 37.7 136)">BKAN</text>
<text x="40.2" y="136" transform="rotate(-90 40.2 136)">AGND</text>
<text x="201.5" y="136" transform="rotate(-90 201.5 136)">BKBN</text>
<text x="204" y="136" transform="rotate(-90 204 136)">AGND</text>
<text x="72.6" y="139.3">N_DCDC_81</text>
<text x="105.8" y="139.3">N_DCDC_82</text>
<text x="120.9" y="139.3">N_DCDC_86</text>
<text x="154" y="139.3">BKAN</text>
<text x="236.4" y="139.3">N_DCDC_89</text>
<text x="269.6" y="139.3">N_DCDC_90</text>
<text x="284.7" y="139.3">N_DCDC_94</text>
<text x="317.9" y="139.3">BKBN</text>
<text x="72.6" y="149.4">N_DCDC_82</text>
<text x="105.8" y="149.4">N_DCDC_83</text>
<text x="236.4" y="149.4">N_DCDC_90</text>
<text x="269.6" y="149.4">N_DCDC_91</text>
<text x="15.4" y="150.7">N_DCDC_86</text>
<text x="48.6" y="150.7">BKAN</text>
<text x="179.3" y="150.7">N_DCDC_94</text>
<text x="212.5" y="150.7">BKBN</text>
<text x="37.7" y="188.1" transform="rotate(-90 37.7 188.1)">B5OUT</text>
<text x="40.2" y="188.1" transform="rotate(-90 40.2 188.1)">V3P3</text>
<text x="73.5" y="188.8">OUTP</text>
<text x="102" y="188.8">N_DCDC_95</text>
<text x="120.9" y="188.8">N_DCDC_99</text>
<text x="154" y="188.8">N_DCDC_100</text>
<text x="195.2" y="188.1" transform="rotate(-90 195.2 188.1)">V15</text>
<text x="242.1" y="188.1" transform="rotate(-90 242.1 188.1)">V15</text>
<text x="14.5" y="201.5">N_DCDC_102</text>
<text x="58.8" y="201.5">SNS_VOUT</text>
<text x="72.6" y="199">N_DCDC_95</text>
<text x="105.8" y="199">N_DCDC_96</text>
<text x="121.2" y="199">N_DCDC_100</text>
<text x="155.3" y="199">N_DCDC_101</text>
<text x="216.3" y="201.5">BKAN</text>
<text x="263.3" y="201.5">BKBN</text>
<text x="20.1" y="204">OUTN</text>
<text x="72.6" y="209.1">N_DCDC_96</text>
<text x="105.8" y="209.1">N_DCDC_97</text>
<text x="121.2" y="209.1">N_DCDC_101</text>
<text x="155.3" y="209.1">N_DCDC_102</text>
<text x="216.3" y="204">B5BKA</text>
<text x="263.3" y="204">B5BKB</text>
<text x="37.7" y="216" transform="rotate(-90 37.7 216)">OUTN</text>
<text x="40.2" y="216" transform="rotate(-90 40.2 216)">AGND</text>
<text x="72.6" y="219.3">N_DCDC_97</text>
<text x="105.8" y="219.3">N_DCDC_98</text>
<text x="121.2" y="219.3">N_DCDC_102</text>
<text x="155.3" y="219.3">OUTN</text>
<text x="195.2" y="216" transform="rotate(-90 195.2 216)">DGND</text>
<text x="242.1" y="216" transform="rotate(-90 242.1 216)">DGND</text>
<text x="14.5" y="230.7">N_DCDC_102</text>
<text x="48.6" y="230.7">OUTN</text>
<text x="72.6" y="229.4">N_DCDC_98</text>
<text x="105.8" y="229.4">N_DCDC_99</text>
<text x="37.7" y="266.8" transform="rotate(-90 37.7 266.8)">V3P3</text>
<text x="73.2" y="267.5">AVREF_MID</text>
<text x="105.8" y="267.5">AGND</text>
<text x="118.9" y="267.5">AVREF_MID</text>
<text x="151.5" y="267.5">AGND</text>
<text x="173.5" y="267.5">T_LLC</text>
<text x="202.3" y="267.5">AGND</text>
<text x="214.5" y="267.5">V3P3</text>
<text x="242.9" y="267.5">T_XFMR</text>
<text x="16.1" y="280.2">AVREF_MID</text>
<text x="58.8" y="280.2">N_DCDC_103</text>
<text x="74.3" y="277.7">AVMID</text>
<text x="103.2" y="277.7">AGND</text>
<text x="173.4" y="277.7">T_XFMR</text>
<text x="203.6" y="277.7">AGND</text>
<text x="14.5" y="282.8">N_DCDC_104</text>
<text x="74.3" y="287.9">AVMID</text>
<text x="103.2" y="287.9">N_DCDC_104</text>
<text x="173.5" y="287.9">T_LLC</text>
<text x="202.3" y="287.9">AGND</text>
<text x="37.7" y="294.8" transform="rotate(-90 37.7 294.8)">AGND</text>
<text x="73.6" y="298">V3P3</text>
<text x="102" y="298">AVREF_MID</text>
<text x="173.4" y="298">T_XFMR</text>
<text x="203.6" y="298">AGND</text>
<text x="14.5" y="309.5">N_DCDC_103</text>
<text x="48.6" y="309.5">N_DCDC_104</text>
<text x="72.9" y="308.2">N_DCDC_103</text>
<text x="107.1" y="308.2">AVMID</text>
<text x="173.9" y="308.2">V3P3</text>
<text x="202.3" y="308.2">T_LLC</text>
</g>
<g font-size="1" fill="#a90000">
<text x="228.9" y="29">1</text>
<text x="237.3" y="29">2</text>
<text x="228.9" y="39.2">1</text>
<text x="237.3" y="39.2">2</text>
<text x="228.9" y="49.3">1</text>
<text x="237.3" y="49.3">2</text>
<text x="171.8" y="70.9">1</text>
<text x="180.1" y="70.9">2</text>
<text x="85.4" y="107.8">1</text>
<text x="93.8" y="107.8">2</text>
<text x="137.5" y="107.8">1</text>
<text x="145.8" y="107.8">2</text>
<text x="249.2" y="107.8">1</text>
<text x="257.6" y="107.8">2</text>
<text x="301.3" y="107.8">1</text>
<text x="309.7" y="107.8">2</text>
<text x="89.2" y="117.9">1</text>
<text x="97.6" y="117.9">2</text>
<text x="137.5" y="117.9">1</text>
<text x="145.8" y="117.9">2</text>
<text x="253" y="117.9">1</text>
<text x="261.4" y="117.9">2</text>
<text x="301.3" y="117.9">1</text>
<text x="309.7" y="117.9">2</text>
<text x="89.2" y="128.1">1</text>
<text x="97.6" y="128.1">2</text>
<text x="137.5" y="128.1">1</text>
<text x="145.8" y="128.1">2</text>
<text x="253" y="128.1">1</text>
<text x="261.4" y="128.1">2</text>
<text x="301.3" y="128.1">1</text>
<text x="309.7" y="128.1">2</text>
<text x="89.2" y="138.2">1</text>
<text x="97.6" y="138.2">2</text>
<text x="137.5" y="138.2">1</text>
<text x="145.8" y="138.2">2</text>
<text x="253" y="138.2">1</text>
<text x="261.4" y="138.2">2</text>
<text x="301.3" y="138.2">1</text>
<text x="309.7" y="138.2">2</text>
<text x="32.1" y="149.7">1</text>
<text x="40.4" y="149.7">2</text>
<text x="89.2" y="148.4">1</text>
<text x="97.6" y="148.4">2</text>
<text x="195.9" y="149.7">1</text>
<text x="204.3" y="149.7">2</text>
<text x="253" y="148.4">1</text>
<text x="261.4" y="148.4">2</text>
<text x="85.4" y="187.8">1</text>
<text x="93.8" y="187.8">2</text>
<text x="137.5" y="187.8">1</text>
<text x="145.8" y="187.8">2</text>
<text x="89.2" y="197.9">1</text>
<text x="97.6" y="197.9">2</text>
<text x="138.7" y="197.9">1</text>
<text x="147.1" y="197.9">2</text>
<text x="89.2" y="208.1">1</text>
<text x="97.6" y="208.1">2</text>
<text x="138.7" y="208.1">1</text>
<text x="147.1" y="208.1">2</text>
<text x="89.2" y="218.3">1</text>
<text x="97.6" y="218.3">2</text>
<text x="138.7" y="218.3">1</text>
<text x="147.1" y="218.3">2</text>
<text x="32.1" y="229.7">1</text>
<text x="40.4" y="229.7">2</text>
<text x="89.2" y="228.4">1</text>
<text x="97.6" y="228.4">2</text>
<text x="89.2" y="266.5">1</text>
<text x="97.6" y="266.5">2</text>
<text x="134.9" y="266.5">1</text>
<text x="143.3" y="266.5">2</text>
<text x="185.7" y="266.5">1</text>
<text x="194.1" y="266.5">2</text>
<text x="226.4" y="266.5">1</text>
<text x="234.7" y="266.5">2</text>
<text x="86.7" y="276.7">1</text>
<text x="95" y="276.7">2</text>
<text x="187" y="276.7">1</text>
<text x="195.4" y="276.7">2</text>
<text x="86.7" y="286.8">1</text>
<text x="95" y="286.8">2</text>
<text x="185.7" y="286.8">1</text>
<text x="194.1" y="286.8">2</text>
<text x="85.4" y="297">1</text>
<text x="93.8" y="297">2</text>
<text x="187" y="297">1</text>
<text x="195.4" y="297">2</text>
<text x="32.1" y="308.4">1</text>
<text x="40.4" y="308.4">2</text>
<text x="90.5" y="307.2">1</text>
<text x="98.9" y="307.2">2</text>
<text x="185.7" y="307.2">1</text>
<text x="194.1" y="307.2">2</text>
</g>
<g font-size=".8" fill="#a90000">
<text x="26.9" y="29">1</text>
<text x="124.7" y="29">1</text>
<text x="124.7" y="31.5">2</text>
<text x="124.7" y="34.1">3</text>
<text x="74.7" y="37.9" transform="rotate(-90 74.7 37.9)">2</text>
<text x="89.1" y="41.7">3</text>
<text x="124.7" y="36.6">4</text>
<text x="175.5" y="41.7">2</text>
<text x="180.1" y="37.9" transform="rotate(-90 180.1 37.9)">1</text>
<text x="182.7" y="37.9" transform="rotate(-90 182.7 37.9)">8</text>
<text x="194.5" y="41.7">6</text>
<text x="89.1" y="44.2">4</text>
<text x="175.5" y="44.2">3</text>
<text x="194.5" y="44.2">7</text>
<text x="26.9" y="48">1</text>
<text x="74.7" y="51.9" transform="rotate(-90 74.7 51.9)">1</text>
<text x="180.1" y="51.9" transform="rotate(-90 180.1 51.9)">4</text>
<text x="182.7" y="51.9" transform="rotate(-90 182.7 51.9)">5</text>
<text x="36.6" y="116.6" transform="rotate(-90 36.6 116.6)">1</text>
<text x="39.1" y="116.6" transform="rotate(-90 39.1 116.6)">8</text>
<text x="200.4" y="116.6" transform="rotate(-90 200.4 116.6)">1</text>
<text x="203" y="116.6" transform="rotate(-90 203 116.6)">8</text>
<text x="31.9" y="120.4">2</text>
<text x="31.9" y="123">3</text>
<text x="51" y="120.4">7</text>
<text x="195.8" y="120.4">2</text>
<text x="195.8" y="123">3</text>
<text x="214.8" y="120.4">7</text>
<text x="36.6" y="130.6" transform="rotate(-90 36.6 130.6)">4</text>
<text x="39.1" y="130.6" transform="rotate(-90 39.1 130.6)">5</text>
<text x="200.4" y="130.6" transform="rotate(-90 200.4 130.6)">4</text>
<text x="203" y="130.6" transform="rotate(-90 203 130.6)">5</text>
<text x="36.6" y="196.7" transform="rotate(-90 36.6 196.7)">1</text>
<text x="39.1" y="196.7" transform="rotate(-90 39.1 196.7)">8</text>
<text x="194.1" y="196.7" transform="rotate(-90 194.1 196.7)">2</text>
<text x="241.1" y="196.7" transform="rotate(-90 241.1 196.7)">2</text>
<text x="31.9" y="200.4">2</text>
<text x="31.9" y="203">3</text>
<text x="51" y="200.4">7</text>
<text x="208.5" y="200.4">3</text>
<text x="208.5" y="203">4</text>
<text x="255.5" y="200.4">3</text>
<text x="255.5" y="203">4</text>
<text x="36.6" y="210.6" transform="rotate(-90 36.6 210.6)">4</text>
<text x="39.1" y="210.6" transform="rotate(-90 39.1 210.6)">5</text>
<text x="194.1" y="210.6" transform="rotate(-90 194.1 210.6)">1</text>
<text x="241.1" y="210.6" transform="rotate(-90 241.1 210.6)">1</text>
<text x="36.6" y="275.4" transform="rotate(-90 36.6 275.4)">5</text>
<text x="31.9" y="279.2">3</text>
<text x="31.9" y="281.7">4</text>
<text x="51" y="279.2">1</text>
<text x="36.6" y="289.4" transform="rotate(-90 36.6 289.4)">2</text>
</g>
</svg>
